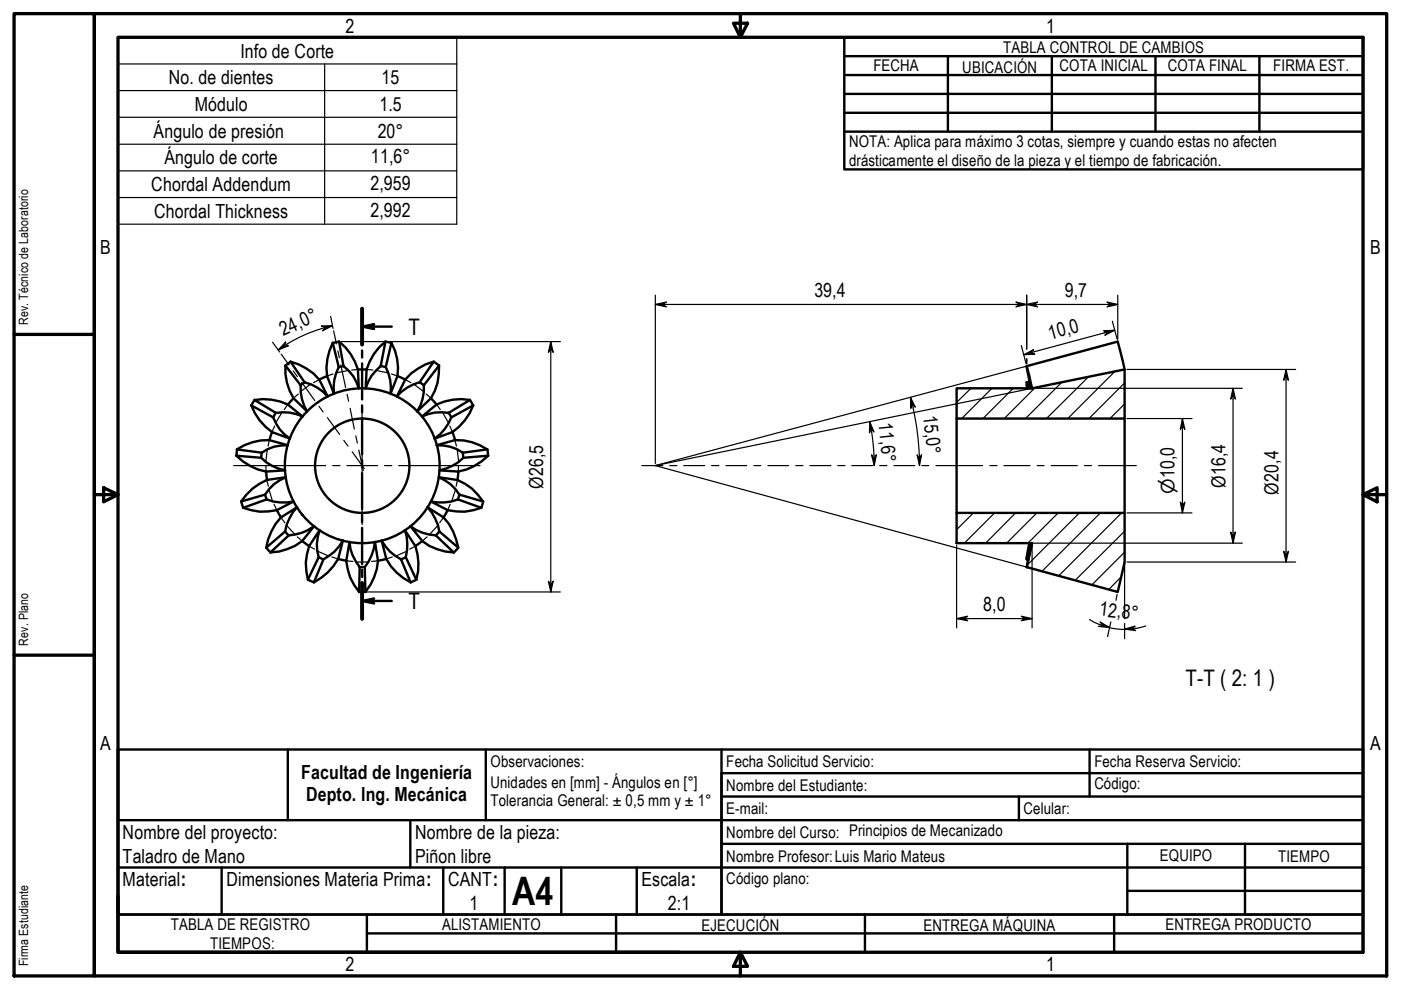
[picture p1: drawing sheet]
<svg xmlns="http://www.w3.org/2000/svg" width="297mm" height="210mm" viewBox="0 0 297 210" stroke-linecap="round" stroke-linejoin="round" font-family="sans-serif">
<!-- layer: Hatch (ISO) -->
<g fill="none" stroke="#000" stroke-width=".25">
<path d="M230.8 79.9l-8.9 8.8M236.4 78.7l-10 10M205.9 82.3l-3.1 3M210.3 82.3l-6.4 6.4M214.8 82.3l-6.4 6.4M219.5 82.2l-6.6 6.5M225.1 81.1l-7.7 7.6M238.4 81.2l-7.5 7.5M238.4 85.6l-3.1 3.1M206.4 108.7l-3.6 3.6M210.9 108.7l-6.4 6.5M215.3 108.7l-6.3 6.5"/>
<path d="M219.8 108.7l-6.4 6.5M224.3 108.7l-6.4 6.5M228.9 108.7l-11.1 11.1M233.3 108.7l-12.4 12.4M237.8 108.7l-13.3 13.4M238.4 117.1l-6.9 6.9M238.4 112.6l-10.4 10.4M237.7 122.3l-2.6 2.7"/>
</g>
<!-- layer: Hidden (ISO) -->
<g fill="none" stroke="#000" stroke-width=".25">
<path d="M70.6 79.3l-1.3 .4M73.9 78.5l-2.7 .6M75.9 78.3l-1.4 .2M77.7 78.3l1.4 .2M79.7 78.5l2.7 .6M83 79.3l1.3 .4M56.4 98.7v1.3M56.7 95.3l-.3 2.7M57.1 93.3l-.3 1.3M58.2 90.3l-.5 1.3M59.8 87.4l-1.3 2.3M61 85.8l-.7 1"/>
<path d="M63.2 83.5l-1 .9M65.9 81.4l-2.1 1.6M67.7 80.5l-1.2 .6M85.9 80.5l1.2 .6M87.7 81.4l2.2 1.6M90.4 83.5l1 .9M92.6 85.8l.7 1M93.8 87.4l1.3 2.3M95.4 90.3l.5 1.3M96.5 93.3l.3 1.3M96.9 95.3l.3 2.7M97.2 98.7v1.3"/>
<path d="M56.6 101.8l.3 1.3M57 103.7l.8 2.6M58.1 106.9l.6 1.3M59.6 109.7l.8 1.1M60.8 111.4l1.7 2M63.1 113.8l1 .9M65.5 115.8l1.2 .6M67.3 116.8l2.4 1.1M70.4 118.1l1.3 .4M73.4 118.9l1.4 .1M75.4 119.1h2.8M80.1 118.9l-1.3 .1"/>
<path d="M83.2 118.1l-1.3 .4M86.3 116.8l-2.5 1.1M88.1 115.8l-1.2 .6M90.6 113.8l-1.1 .9M92.8 111.4l-1.7 2M94 109.7l-.8 1.1M95.4 106.9l-.5 1.3M96.6 103.7l-.8 2.6M97 101.8l-.3 1.3"/>
</g>
<!-- layer: Visible (ISO) -->
<g fill="none" stroke="#000" stroke-width=".51">
<path d="M60.5 77.5a11.6 11.6 0 0 0 1.7 6.9M60.5 77.5l3.3 4.2a9.7 9.7 0 0 0 1.3 5.5l-2.9-2.8M61.6 76.7a12.1 12.1 0 0 1 6.1 3.8l1.8 3.5a9.4 9.4 0 0 0-4.9-2.9zM61.6 76.7l-1.1 .8M69.3 79.7l-1.6 .8M70.5 72.7l1.3 5.1a9.5 9.5 0 0 0-1 5.7l-1.5-3.8a11.9 11.9 0 0 1 1.2-7zM71.9 72.4a11.7 11.7 0 0 1 4 5.9l.2 4a8.7 8.7 0 0 0-3.3-4.7zM71.9 72.4l-1.3 .3M72.9 77.6l-1.1 .2M77.7 78.4h-1.8M80.4 73.6l1.3-1.2-1 5.2a9 9 0 0 0-3.2 4.7l.2-4 .7-1.6 .8-1.6zM80.7 77.6l1.1 .2"/>
<path d="M81.7 72.4l1.3 .3M83 72.7a11.4 11.4 0 0 1 1.3 7l-1.5 3.8a9.5 9.5 0 0 0-1-5.7zM84.3 79.7l1.6 .8M87.2 79.2l3-1.9 1.7-.6-2.9 4.4a9.6 9.6 0 0 0-4.9 2.9l1.8-3.5zM92 76.7l1.1 .8M93.1 77.5a11.6 11.6 0 0 1-1.7 6.9M93.1 77.5l-3.2 4.2a9.2 9.2 0 0 1-1.4 5.5l2.9-2.8M217.7 77.6l.9 4.7M217.7 77.6l19.3-5.2 1.4 5.9M217.7 77.6l1.1 4.7M50.1 96.6l5.3 .5a9.9 9.9 0 0 0 5.1 2.6l-4.1 .3a12.4 12.4 0 0 1-6.3-3.4zM50.2 95.3a11.8 11.8 0 0 1 6.9-2l3.9 1.1a8.5 8.5 0 0 0-5.5 1.6z"/>
<path d="M50.3 95.3l-.2 1.3M53.3 86a12.1 12.1 0 0 0 4.4 5.6M53.3 86l4.6 2.5M54 84.8l-.7 1.2M54 84.8a11.8 11.8 0 0 1 7 1l3.1 2.5a9.4 9.4 0 0 0-5.6-.8zM55.5 96l-.1 1M56.4 100l.2 1.8M57.7 91.6l-.6 1.7M57.9 88.5a8.9 8.9 0 0 0 3.6 4.5l-3.8-1.4M58.5 87.5l-.6 1M62.3 84.4l-1.3 1.4M64.6 81l-.9 .7"/>
<path d="M89 81l.9 .7M89.5 88.3l3.1-2.5a11.8 11.8 0 0 1 7-1l-4.5 2.7a9.2 9.2 0 0 0-5.6 .8zM91.4 84.4l1.2 1.4M92.6 94.4l3.9-1.1a11.4 11.4 0 0 1 6.8 2l-5.2 .7a8.8 8.8 0 0 0-5.5-1.6zM95.1 87.5l.6 1M95.7 88.5a9.9 9.9 0 0 1-3.6 4.5l3.8-1.4M95.9 91.6l.6 1.7M97.2 100l-.2 1.8M98.1 96l.1 1M98.2 97.1l5.3-.5a12.2 12.2 0 0 1-6.3 3.4M98.2 97.1a9.9 9.9 0 0 1-5 2.6l4 .3M99.6 84.8l.7 1.2"/>
<path d="M100.3 86a12.1 12.1 0 0 1-4.4 5.6M100.3 86l-4.6 2.5M103.3 95.3l.2 1.3M202.8 82.3h16l19.6-4v10.4h-35.6zM202.8 88.7v20M217.7 81.1l.6 1.2M217.7 81.1l.1 1.2M218.3 80.9l-.6 .2M238.4 88.7v20M51.1 106.4l.5 1.3M51.6 107.7a11.4 11.4 0 0 0 7.1 .5M51.6 107.7l4.9-1.8a10.2 10.2 0 0 0 5.7 .4l-3.5 1.9"/>
<path d="M52.2 104.9l1.3-1.3 1.5-1 1.6-.8 4-.6a8.8 8.8 0 0 0-4.4 3.7l-5.1 1.4zM56.2 104.9l.3 1M56.5 116.1l.9 1M58.7 108.2l.9 1.5M59.6 109.7a12.4 12.4 0 0 0-3.1 6.4M59.6 109.7l3.4-2.2a10.2 10.2 0 0 0-2.5 5.2l-4 3.4M60.5 112.7l.7 .8M61.2 113.5a9.6 9.6 0 0 0 5.4-2l-2.5 3.2M61.2 113.5l-3.9 3.6M64.1 114.7a12.1 12.1 0 0 1-6.8 2.4M64.1 114.7l1.4 1.1M67.6 118.1a8.8 8.8 0 0 1 .2-5.7l-2.3 3.4a11.3 11.3 0 0 0-.2 7.1"/>
<path d="M67.6 118.1l-2.3 4.8M67.6 118.2l1 .4M68.6 118.6a9.4 9.4 0 0 0 4.1-4l-1 3.9a12.6 12.6 0 0 1-5.2 5zM71.7 118.5l1.7 .4M80.1 118.9a12 12 0 0 1-2.6 6.6M80.1 118.9l-.6-4a10.5 10.5 0 0 1-2.2 5.3M80.9 114.6a9.4 9.4 0 0 0 4.1 4l2.1 4.9a11.6 11.6 0 0 1-5.2-5zM81.9 118.5l-1.7 .4M85.9 112.4l2.2 3.4a12 12 0 0 1 .2 7.1l-2.3-4.8a10.1 10.1 0 0 0-.1-5.7zM86 118.2l-1 .4M89.5 114.7l-1.4 1.1M92.4 113.5l3.8 3.6a11.6 11.6 0 0 1-6.7-2.4"/>
<path d="M92.4 113.5a9.6 9.6 0 0 1-5.4-2l2.5 3.2M93 101.2l4 .6a11.1 11.1 0 0 1 5.4 4.5l-5-1.4a8.8 8.8 0 0 0-4.4-3.7zM93.1 112.7l-.7 .8M94 109.7a12.3 12.3 0 0 1 3.2 6.4M94 109.7l-3.4-2.2a10.2 10.2 0 0 1 2.6 5.2l4 3.4M94.9 108.2l-.9 1.5M97.1 116.2l-.9 1M97.4 104.9l-.3 1M102 107.7a11.4 11.4 0 0 1-7.1 .5M102 107.7l-4.9-1.8a10.2 10.2 0 0 1-5.7 .4l3.5 1.9M102.5 106.4l-.5 1.3M202.8 108.7h35.6v10.5l-1.4 6.3-19.3-5.3 1.1-5h-16z"/>
<path d="M217.7 118.6l.3 .1M218.2 115.2l-.5 3.4M218.7 115.2l-1 3.4M218.8 115.2l-1.1 5M65.3 122.9l1.2 .6M76.1 125.5h1.4M76.3 120.2h1M76.3 120.2a9.2 9.2 0 0 1-2.2-5.3l-.7 4a11.5 11.5 0 0 0 2.7 6.6M76.3 120.2l-.2 5.3M77.3 120.2l.2 5.3M88.3 122.9l-1.2 .6"/>
<circle cx="76.8" cy="98.7" r="10"/>
<circle cx="76.8" cy="98.7" r="16.4"/>
</g>
<circle cx="217.7" cy="120.2" r=".25" fill="#000"/>
<!-- layer: Section Line (ISO) -->
<g fill="none" stroke="#000" stroke-width=".51">
<path d="M76.8 69.3l2.5-.6-.9 .6 .9 .5zM76.8 65.4v7.7M76.8 74.3v1.5M76.8 77.1v7.6M76.8 69.3h6.3M76.8 86v1.4M76.8 88.7v7.6M76.8 97.6v1.5M76.8 100.3v7.6M76.8 109.2v1.5M76.8 111.9v7.7M76.8 127.4l2.5-.5-.9 .5 .9 .5z"/>
<path d="M76.8 120.8v1.5M76.8 123.6v7.6M76.8 127.4h6.3"/>
</g>
<path d="M76.8 65.4v7.7M76.8 123.6v7.6" fill="none" stroke="#000" stroke-width=".83"/>
<g fill="#000">
<path d="M76.8 69.3l2.5-.6-.9 .6 .9 .5z" fill-rule="evenodd"/>
<path d="M76.8 127.4l2.5-.5-.9 .5 .9 .5z" fill-rule="evenodd"/>
</g>
<!-- layer: Title (ISO) -->
<g fill="none" stroke="#000" stroke-width=".51">
<path d="M179 7.9h110v28h-110zM179 19.9h110M179 15.9h110M179 11.9h110M201 11.9v16M223 11.9v16M245 11.9v16M267 11.9v16M179 23.9h110M179 27.9h110M25 158.9h264v35h-136v-30h136M25 158.9v35h128v-35"/>
<path d="M25 158.9v35M61 158.9v15M103 158.9v15M231 158.9v10M25 173.9h264M87 173.9v10M153 178.9h136v15M153 168.9h136M216 168.9v5M239 178.9v15M264 178.9v15M25 193.9h264v8h-264z"/>
<path d="M25 183.9h264M47 183.9v10M77.8 193.9v8M77.8 197.9h211.2M94 183.9v10M107 183.9v10M119 183.9v10M130.6 193.9v8M135 183.9v10M183.4 193.9v8M236.2 193.9v8M239 188.9h50"/>
</g>
<!-- layer: Border (ISO) -->
<g fill="none" stroke="#000" stroke-width=".7">
<path d="M3 2.9h17v204h-17zM20 2.9h274v204h-274zM25 7.9h264v194h-264zM155.5 4.9h3l-1.5 3zM157 2.9v5M3 70.9h17M20 104.9h5M22 103.4l3 1.5-3 1.5zM289 104.9l3-1.5v3zM289 104.9h5M3 138.9h17M25 189.9v12h119"/>
<path d="M157 201.9l1.5 3h-3zM157 201.9v5"/>
</g>
<!-- layer: Sketch Geometry (ISO) -->
<path d="M217.7 77.6l-78.8 21.1M218.8 82.3l-79.9 16.4 78.8 21.5M238.4 119.2v12" fill="none" stroke="#000" stroke-width=".25"/>
<!-- layer: Centerline (ISO) -->
<g fill="none" stroke="#000" stroke-width=".25">
<path d="M59.6 75.1l1.5 2M61 77l.3 .4M62.2 78.6l.9 1.3M70.7 70.1l.6 2.8M71.6 74.4l.3 1.5M72.3 77.4v.4M72.3 77.7l1 4.4M63.9 81.1l2.8 3.8M67.6 86.1l.9 1.2M69.4 88.6l2.6 3.5M72.9 93.4l.9 1.2M73.6 83.6l.3 1.5"/>
<path d="M74.2 86.6l.9 4.4M74.7 95.8l2.5 3.5M75.4 92.4l.4 1.6M76.1 95.4l.9 4.4M136.1 98.7h4.4M142 98.7h1.5M145 98.7h4.4M150.9 98.7h1.5M153.9 98.7h4.4M159.8 98.7h1.5M162.8 98.7h4.4M168.7 98.7h1.5"/>
<path d="M171.7 98.7h4.4M177.6 98.7h1.5M180.6 98.7h4.4M186.5 98.7h1.5M189.5 98.7h4.4M195.5 98.7h1.4M198.4 98.7h9.9M209.9 98.7h1.5M212.9 98.7h5.5M219.9 98.7h1.5M222.9 98.7h5.5M229.9 98.7h1.5"/>
<path d="M232.9 98.7h8"/>
</g>
<!-- layer: Center Mark (ISO) -->
<path d="M49.5 98.7h19.5M70.5 98.7h1.6M73.5 98.7h6.6M76.8 86.3v4.7M76.8 92.5v1.5M76.8 95.5v6.5M81.5 98.7h1.6M84.5 98.7h17.3M76.8 103.5v1.5M76.8 106.5v4.7" fill="none" stroke="#000" stroke-width=".25"/>
<!-- layer: Dimension (ISO) -->
<g fill="none" stroke="#000" stroke-width=".25">
<path d="M57.8 72.6l1.5 2M60.6 72.5l-.4 .9 1-.1-2.2 .9zM68.1 69.1h2.4l-2.1 1 .6-.7zM70.1 67.1l.5 2.5M70.5 69.1a31.2 31.2 0 0 0-11.5 5.1M72.4 72.4h46.4M116.8 72.4l.5 2.3-.5-.8-.5 .8zM116.8 72.4v53.1M138.9 64.6l2.4-.6-.8 .6 .8 .5zM138.9 64.6h98.1M138.9 62.6v35.7M215.4 64l2.3 .6-2.3 .5 .8-.5z"/>
<path d="M216.5 73.3l1.1 3.8M217 75.2l2.1-1.1-.6 .7 .9 .3zM217.7 64.6l2.3-.6-.8 .6 .8 .5zM217.7 62.6v11.4M217.7 76v1.1M234 70.1l2.3-.1-2 1.1 .6-.7zM234.7 64l2.3 .6-2.3 .5 .8-.5zM235.8 68.1l1.1 3.8M236.3 70l-19.3 5.2M237 62.6v9.3M239 78.3h35.7M272.7 78.3l.5 2.3-.5-.8-.5 .8z"/>
<path d="M272.7 78.3v40.9M184.4 89.4l.9 2.2-.6-.7-.4 .9zM184.4 89.4l.4 2.3M184.8 96.4l.5 .9 .5-.9-.4 2.3zM184.8 91.7l.5 4.7M185.3 96.4l.1 2.3M193 84.2l1.1 2.1-.7-.6-.3 .9zM193 84.2l.6 2.3M193.6 86.5l.9 4.9 .4 5M194.4 96.4l.5 .9 .5-.9-.5 2.3zM194.9 96.4v2.3M203.3 82.3h60.1"/>
<path d="M239 88.7h13.7M250.7 88.7l.5 2.3-.5-.8-.4 .8zM250.7 88.7v20M261.4 82.3l.5 2.3-.5-.7-.5 .7zM261.4 82.3v32.9M202.8 115.7v17.4M203.3 115.2h60.1M218.8 115.7v17.4M239 119.2h35.7M239 108.7h13.7M250.3 106.5l.4 .7 .5-.7-.5 2.2zM260.9 112.8l.5 .8 .5-.8-.5 2.4z"/>
<path d="M272.2 116.9l.5 .7 .5-.7-.5 2.3zM77.3 125.5h41.5M116.3 123.2l.5 .8 .5-.8-.5 2.3zM202.8 131.2l2.4-.5-.9 .5 .9 .4zM202.8 131.2h16M216.5 130.7l2.3 .5-2.3 .4 .9-.4zM231 131.4l2.1 1M233.1 132.4l2.2 .7M233.2 131.9l2.1 1.2-2.4-.3 1-.2zM235.2 133.1l3.2 .3M235.5 131.9l-.7 3.1M236.9 126l-.3 1.3"/>
<path d="M238.4 133.4l2.3-.6-.8 .5 .9 .4zM238.4 132.2v3.2M240.7 133.2l-2.3 .2M242.9 132.7l-2.2 .6"/>
</g>
<g fill="#000">
<path d="M60.6 72.5l-.4 .9 1-.1-2.2 .9z" fill-rule="evenodd"/>
<path d="M68.1 69.1h2.4l-2.1 1 .6-.7z" fill-rule="evenodd"/>
<path d="M116.8 72.4l.5 2.3-.5-.8-.5 .8z" fill-rule="evenodd"/>
<path d="M138.9 64.6l2.4-.6-.8 .6 .8 .5z" fill-rule="evenodd"/>
<path d="M215.4 64l2.3 .6-2.3 .5 .8-.5z" fill-rule="evenodd"/>
<path d="M217 75.2l2.1-1.1-.6 .7 .9 .3z" fill-rule="evenodd"/>
<path d="M217.7 64.6l2.3-.6-.8 .6 .8 .5z" fill-rule="evenodd"/>
<path d="M234 70.1l2.3-.1-2 1.1 .6-.7z" fill-rule="evenodd"/>
<path d="M234.7 64l2.3 .6-2.3 .5 .8-.5z" fill-rule="evenodd"/>
<path d="M272.7 78.3l.5 2.3-.5-.8-.5 .8z" fill-rule="evenodd"/>
<path d="M184.4 89.4l.9 2.2-.6-.7-.4 .9z" fill-rule="evenodd"/>
<path d="M184.8 96.4l.5 .9 .5-.9-.4 2.3z" fill-rule="evenodd"/>
<path d="M193 84.2l1.1 2.1-.7-.6-.3 .9z" fill-rule="evenodd"/>
<path d="M194.4 96.4l.5 .9 .5-.9-.5 2.3z" fill-rule="evenodd"/>
<path d="M250.7 88.7l.5 2.3-.5-.8-.4 .8z" fill-rule="evenodd"/>
<path d="M261.4 82.3l.5 2.3-.5-.7-.5 .7z" fill-rule="evenodd"/>
<path d="M250.3 106.5l.4 .7 .5-.7-.5 2.2z" fill-rule="evenodd"/>
<path d="M260.9 112.8l.5 .8 .5-.8-.5 2.4z" fill-rule="evenodd"/>
<path d="M272.2 116.9l.5 .7 .5-.7-.5 2.3z" fill-rule="evenodd"/>
<path d="M116.3 123.2l.5 .8 .5-.8-.5 2.3z" fill-rule="evenodd"/>
<path d="M202.8 131.2l2.4-.5-.9 .5 .9 .4z" fill-rule="evenodd"/>
<path d="M216.5 130.7l2.3 .5-2.3 .4 .9-.4z" fill-rule="evenodd"/>
<path d="M233.2 131.9l2.1 1.2-2.4-.3 1-.2z" fill-rule="evenodd"/>
<path d="M238.4 133.4l2.3-.6-.8 .5 .9 .4z" fill-rule="evenodd"/>
</g>
<!-- layer: Symbol (ISO) -->
<path d="M25 13.6v-5.7h71.8v5.7M25 19.2h71.8M68.8 13.6v33.9M96.8 13.6h-71.8v5.6M96.8 13.6v33.9h-71.8v-28.3M25 24.9h71.8M25 30.6h71.8M25 36.2h71.8M25 41.9h71.8" fill="none" stroke="#000" stroke-width=".25"/>
<text font-size="8.3" x="108.6" y="191.9">A4</text>
<g font-size="4.8">
<text x="86.6" y="71">T</text>
<text x="86.6" y="129.1">T</text>
<text x="251.3" y="145.5">T-T ( 2: 1 )</text>
</g>
<g font-size="4.1">
<text x="73.3" y="6.9">2</text>
<text x="221.8" y="6.9">1</text>
<text x="35.8" y="17.9">No. de dientes</text>
<text x="51" y="12.2">Info de Corte</text>
<text x="80.9" y="17.9">15</text>
<text x="41.3" y="23.5">Módulo</text>
<text x="80.5" y="23.5">1.5</text>
<text x="32.6" y="29.2">Ángulo de presión</text>
<text x="80.1" y="29.2">20°</text>
<text x="34.9" y="34.8">Ángulo de corte</text>
<text x="78.6" y="34.6">11,6°</text>
<text x="32.1" y="40.5">Chordal Addendum</text>
<text x="78.5" y="40.2">2,959</text>
<text x="32.7" y="46.2">Chordal Thickness</text>
<text x="78.5" y="45.9">2,992</text>
<text x="21.2" y="53.9">B</text>
<text x="290.5" y="53.9">B</text>
<text x="172.7" y="63">39,4</text>
<text x="225.7" y="63">9,7</text>
<text x="60" y="71.3" transform="rotate(-24 60 71.3)">24,0°</text>
<text x="222.6" y="72" transform="rotate(-15 222.6 72)">10,0</text>
<text x="186.2" y="89.7" transform="rotate(84 186.2 89.7)">11,6°</text>
<text x="195.7" y="88.2" transform="rotate(84 195.7 88.2)">15,0°</text>
<text x="115.2" y="103.7" transform="rotate(-90 115.2 103.7)">Ø26,5</text>
<text x="259.8" y="103.4" transform="rotate(-90 259.8 103.4)">Ø16,4</text>
<text x="271.1" y="104.9" transform="rotate(-90 271.1 104.9)">Ø20,4</text>
<text x="208.5" y="129.6">8,0</text>
<text x="233" y="130.5" transform="rotate(6 233 130.5)">12,8°</text>
<text x="21.2" y="158.9">A</text>
<text x="290.5" y="158.9">A</text>
<text x="63.9" y="165.1">Facultad de Ingeniería</text>
<text x="64.9" y="169.8">Depto. Ing. Mecánica</text>
<text x="26" y="177.9">Nombre del proyecto:</text>
<text x="88" y="177.9">Nombre de la pieza:</text>
<text x="26" y="182.9">Taladro de Mano</text>
<text x="88" y="182.9">Piñon libre</text>
<text x="26" y="187.9">Material:</text>
<text x="48" y="187.9">Dimensiones Materia Prima:</text>
<text x="95" y="187.9">CANT:</text>
<text x="136" y="187.9">Escala:</text>
<text x="99.6" y="192.9">1</text>
<text x="141.6" y="192.9">2:1</text>
<text x="73.3" y="205.9">2</text>
<text x="221.8" y="205.9">1</text>
</g>
<text font-size="3.9" x="249" y="104.7" transform="rotate(-90 249 104.7)">⌀10,0</text>
<g font-size="3.4">
<text x="212.7" y="11.1">TABLA CONTROL DE CAMBIOS</text>
<text x="185.2" y="15.1">FECHA</text>
<text x="204" y="15.5">UBICACIÓN</text>
<text x="224.6" y="15.1">COTA INICIAL</text>
<text x="247.6" y="15.1">COTA FINAL</text>
<text x="269.9" y="15.1">FIRMA EST.</text>
<text x="180" y="31.2">NOTA: Aplica para máximo 3 cotas, siempre y cuando estas no afecten</text>
<text x="180" y="35.2">drásticamente el diseño de la pieza y el tiempo de fabricación.</text>
<text x="104" y="167.1">Unidades en [mm] - Ángulos en [°]</text>
<text x="104" y="162.7">Observaciones:</text>
<text x="154" y="167.6">Nombre del Estudiante:</text>
<text x="154" y="162.7">Fecha Solicitud Servicio:</text>
<text x="232" y="167.3">Código:</text>
<text x="232" y="162.7">Fecha Reserva Servicio:</text>
<text x="104" y="170.8">Tolerancia General: ± 0,5 mm y ± 1°</text>
<text x="154" y="172.6">E-mail:</text>
<text x="217" y="172.6">Celular:</text>
<text x="154" y="177.6">Nombre del Curso: Principios de Mecanizado</text>
<text x="154" y="182.7">Nombre Profesor:Luis Mario Mateus</text>
<text x="245.9" y="182.6">EQUIPO</text>
<text x="271" y="182.7">TIEMPO</text>
<text x="154" y="187.4">Código plano:</text>
<text x="36.2" y="197.2">TABLA DE REGISTRO</text>
<text x="93.7" y="197.1">ALISTAMIENTO</text>
<text x="148.7" y="197.5">EJECUCIÓN</text>
<text x="195.8" y="197.4">ENTREGA MÁQUINA</text>
<text x="247.1" y="197.1">ENTREGA PRODUCTO</text>
<text x="44.6" y="201.1">TIEMPOS:</text>
</g>
<g font-size="2.7">
<text x="6" y="68.9" transform="rotate(-90 6 68.9)">Rev. Técnico de Laboratorio</text>
<text x="6" y="136.9" transform="rotate(-90 6 136.9)">Rev. Plano</text>
<text x="6" y="204.9" transform="rotate(-90 6 204.9)">Firma Estudiante</text>
</g>
</svg>
